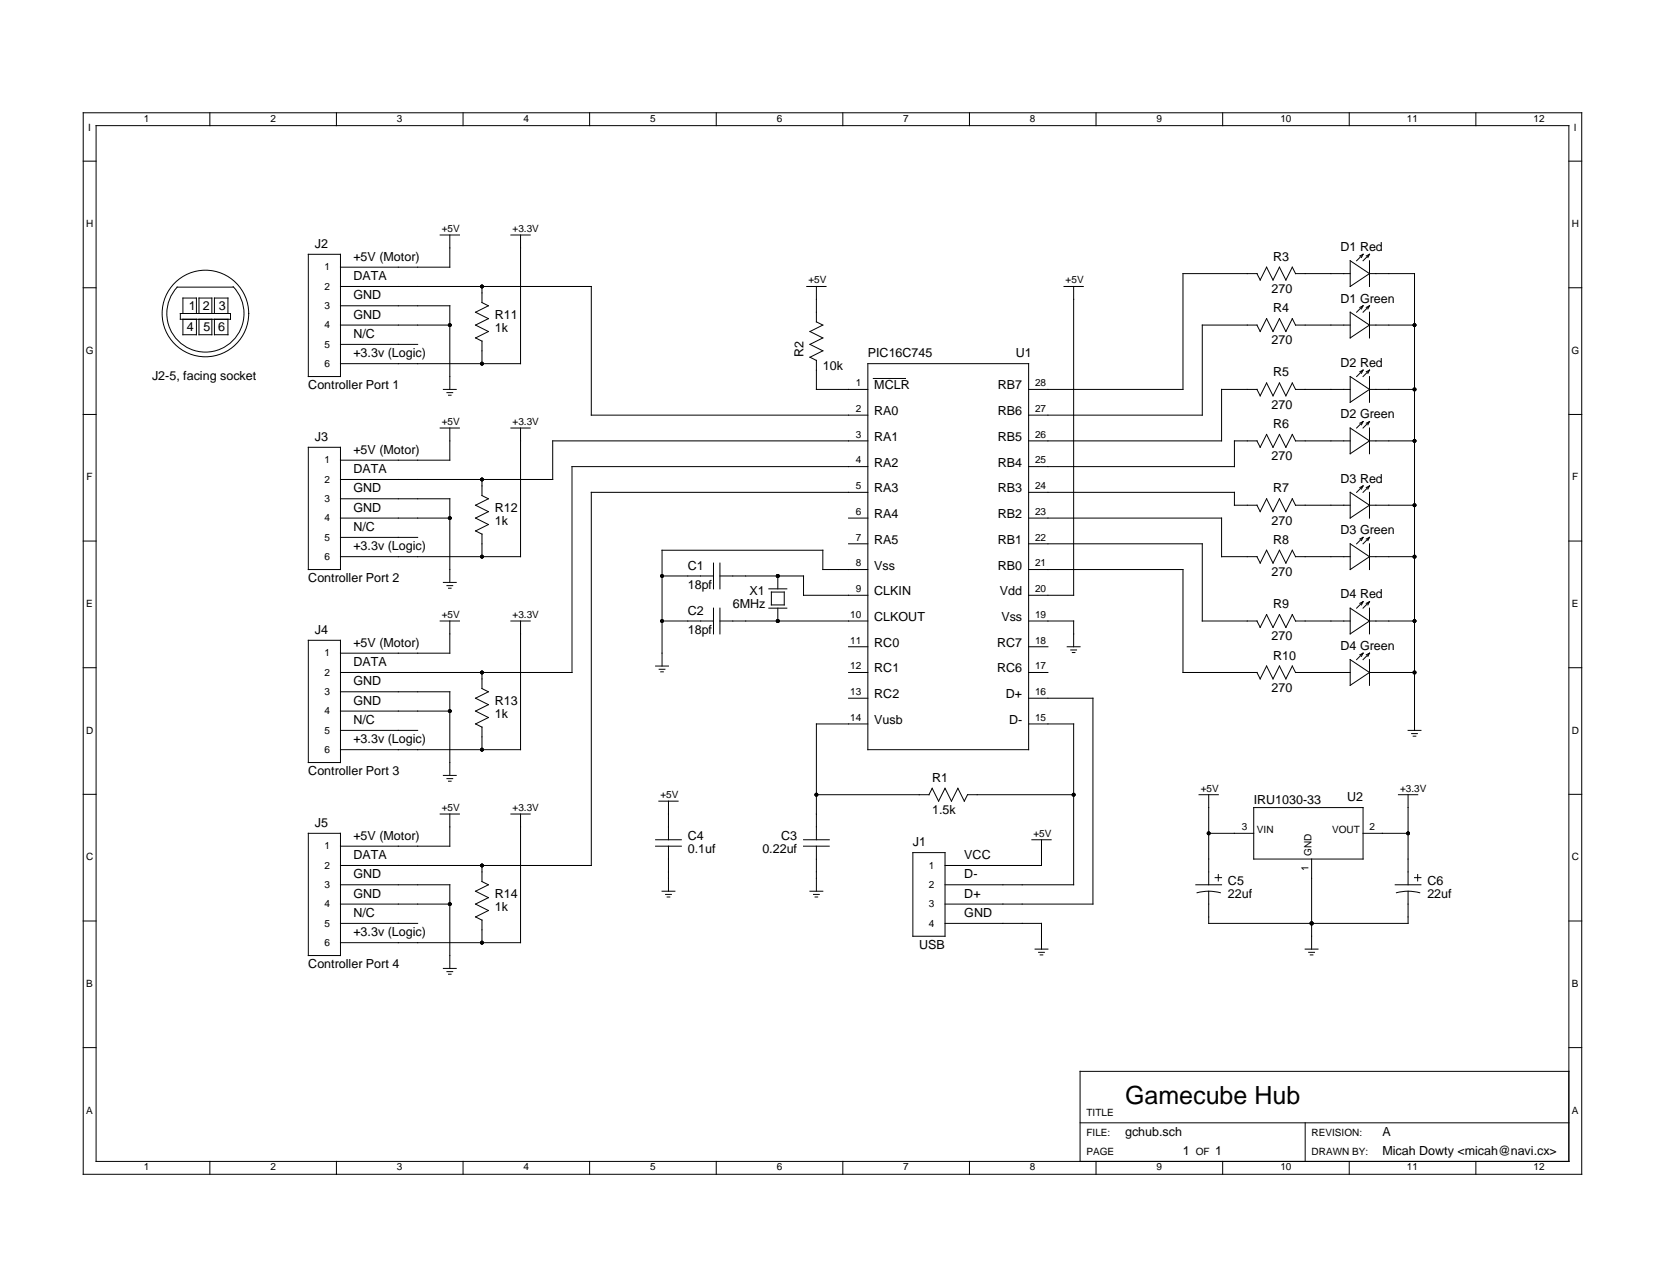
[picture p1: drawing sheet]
<svg xmlns="http://www.w3.org/2000/svg" width="279mm" height="216mm" viewBox="0 0 279 216" stroke-linecap="round" stroke-linejoin="round" font-family="sans-serif">
<g fill="none" stroke="#000" stroke-width=".17">
<path d="M14 18.9h251.4v178.1h-251.4zM35.2 18.9v2.2M56.5 18.9v2.2M77.7 18.9v2.2M98.9 18.9v2.2M120.2 18.9v2.2M141.4 18.9v2.2M162.7 18.9v2.2M183.9 18.9v2.2M205.2 18.9v2.2M226.4 18.9v2.2M247.7 18.9v2.2"/>
<path d="M14 27h2.1M16.1 21.1h247.2v173.7h-247.2zM73.9 39.4h3.2M75.5 39.4v5.4h-18.4M85.7 39.4h3.3M87.4 39.4v21.6h-30.3M263.3 27h2.1M14 48.3h2.1M29.7 48.2h9.4M30.3 52.6h8.4v1h-8.4zM30.7 52.6v-2.6h2.3v2.6M30.7 53.6v2.6h2.3v-2.6"/>
<path d="M33.4 52.6v-2.6h2.1v2.6M33.4 53.6v2.6h2.1v-2.6M36 52.6v-2.6h2.2v2.6M36 53.6v2.6h2.2v-2.6M39.1 48.1a6.5 6.5 0 0 1-.1 9.1 6.5 6.5 0 0 1-9 0 6.5 6.5 0 0 1-.3-9M51.7 42.7h5.4v20.5h-5.4zM57.1 48.1h42.1v21.5h46.4M57.1 51.3h18.4v14M57.1 54.5h18.4M57.1 57.8h13M80.9 48.1v2.7l1.1 .5-2.2 1.1 2.2 1.1-2.2 1 2.2 1.1-2.2 1.1 1.1 .5v3.8M135.4 48.1h3.2"/>
<path d="M135.9 59.9l1.1 .5v4.9h8.6M137 48.1v5.9l1.1 .5-2.2 1.1 2.2 1.1-2.2 1.1 2.2 1.1-2.2 1M178.5 48.1h3.3M180.2 48.1v51.8h-7.6M226.6 45.9h-9.2l-.5-1.1-1.1 2.2-1.1-2.2-1.1 2.2-1.1-2.2-1 2.2-.6-1.1h-12.4v19.4h-25.9M226.6 54.5h-9.2l-.5-1-1.1 2.1-1.1-2.1-1.1 2.1-1.1-2.1-1 2.1-.6-1.1h-9.1v15.1h-29.2M226.6 43.7l3.2 2.2-3.2 2.2zM226.6 52.4l3.2 2.1-3.2 2.2zM228.7 42.7l-1 1M228.7 42.7l-.2 .5M228.7 42.7l-.5 .2M228.7 51.3l-1 1.1"/>
<path d="M228.7 51.3l-.2 .5M228.7 51.3l-.5 .3M229.8 43.7v4.4M229.8 52.4v4.3M229.8 45.9h7.6v76.6M229.8 42.7l-1.1 1M229.8 42.7l-.3 .5M229.8 42.7l-.5 .2M229.8 54.5h7.6M229.8 51.3l-1.1 1.1M229.8 51.3l-.3 .5M229.8 51.3l-.5 .3"/>
<path d="M263.3 48.3h2.1M14 69.5h2.1M51.7 75h5.4v20.5h-5.4zM73.9 71.8h3.2M74.4 65.3h2.2M75 65.9h1M75.3 66.3h.4M75.5 71.8v5.4h-18.4M85.7 71.8h3.3M87.4 71.8v21.6h-30.3M145.6 61h27v64.8h-27zM145.6 74h-52.9v6.4h-35.6"/>
<path d="M145.6 78.3h-49.6v34.5h-38.9M146.5 63.5h5.4M226.6 65.3h-9.2l-.5-1.1-1.1 2.2-1.1-2.2-1.1 2.2-1.1-2.2-1 2.2-.6-1.1h-5.9v8.7h-32.4M226.6 74h-9.2l-.5-1.1-1.1 2.1-1.1-2.1-1.1 2.1-1.1-2.1-1 2.1-.6-1h-3.8v4.3h-34.5M226.6 63.2l3.2 2.1-3.2 2.2zM226.6 71.8l3.2 2.2-3.2 2.1zM228.7 62.1l-1 1.1M228.7 62.1l-.2 .5M228.7 62.1l-.5 .3M228.7 70.7l-1 1.1M228.7 70.7l-.2 .6M228.7 70.7l-.5 .3"/>
<path d="M229.8 65.3h7.6M229.8 74h7.6M229.8 63.2v4.3M229.8 71.8v4.3M229.8 62.1l-1.1 1.1M229.8 62.1l-.3 .5M229.8 62.1l-.5 .3M229.8 70.7l-1.1 1.1M229.8 70.7l-.3 .6M229.8 70.7l-.5 .3M263.3 69.5h2.1M14 90.8h2.1"/>
<path d="M57.1 86.9h18.4M57.1 83.7h18.4v14M57.1 90.1h13M74.4 97.7h2.2M75 98.2h1M75.3 98.7h.4M80.9 80.4v2.7l1.1 .6-2.2 1.1 2.2 1-2.2 1.1 2.2 1.1-2.2 1.1 1.1 .5M80.9 89.6v3.8M111.1 96.6h8.6M119.7 94.5v4.3M120.8 96.6h14v3.3h10.8M120.8 94.5v4.3"/>
<path d="M129 98.8h3M129.4 99.3h2.2v2.2h-2.2zM130.5 96.6v2.2M142.4 86.9h3.2M142.4 91.2h3.2M145.6 82.6h-46.4v62.6h-42.1M145.6 95.5h-7.5v-3.2h-27v19.4M172.6 82.6h34.5v2.2h3.8l.6 1 1-2.1 1.1 2.1 1.1-2.1 1.1 2.1 1.1-2.1 .5 1.1h9.2M172.6 86.9h32.4v6.5h5.9l.6 1.1 1-2.2 1.1 2.2 1.1-2.2 1.1 2.2 1.1-2.2 .5 1.1h9.2M172.6 91.2h29.2v13h9.1l.6 1.1 1-2.2 1.1 2.2 1.1-2.2 1.1 2.2 1.1-2.2 .5 1.1h9.2M172.6 95.5h25.9v17.3h12.4l.6 1.1 1-2.2 1.1 2.2 1.1-2.2 1.1 2.2 1.1-2.2 .5 1.1h9.2M226.6 82.6l3.2 2.2-3.2 2.1z"/>
<path d="M226.6 91.2l3.2 2.2-3.2 2.1zM228.7 81.5l-1 1.1M228.7 81.5l-.2 .6M228.7 81.5l-.5 .3M228.7 90.1l-1 1.1M228.7 90.1l-.2 .6M228.7 90.1l-.5 .3M229.8 93.4h7.6M229.8 82.6v4.3M229.8 91.2v4.3M229.8 84.8h7.6M229.8 81.5l-1.1 1.1"/>
<path d="M229.8 81.5l-.3 .6M229.8 81.5l-.5 .3M229.8 90.1l-1.1 1.1M229.8 90.1l-.3 .6M229.8 90.1l-.5 .3M263.3 90.8h2.1M14 112h2.1M51.7 107.4h5.4v20.5h-5.4zM57.1 116h18.4v14.1M57.1 119.3h18.4M73.9 104.2h3.2M75.5 104.2v5.4h-18.4"/>
<path d="M80.9 112.8v2.7l1.1 .5-2.2 1.1 2.2 1.1-2.2 1.1 2.2 1.1-2.2 1 1.1 .6M85.7 104.2h3.3M87.4 104.2v21.6h-30.3M110 111.7h2.2M110.6 112.3h1M110.9 112.7h.4M111.1 104.2h8.6M119.7 102v4.3M120.8 104.2h24.8M120.8 102v4.3M129 102h3M130.5 102v2.2"/>
<path d="M142.4 108.5h3.2M142.4 112.8h3.2M142.4 117.1h3.2M172.6 117.1h10.8v34.6h-24.8M172.6 104.2h7.6v4.3M172.6 108.5h3.2M172.6 112.8h3.2M179.1 108.5h2.1M179.7 109h1M180 109.5h.4M226.6 102l3.2 2.2-3.2 2.1zM226.6 110.7l3.2 2.1-3.2 2.2z"/>
<path d="M228.7 100.9l-1 1.1M228.7 100.9l-.2 .6M228.7 100.9l-.5 .3M228.7 109.6l-1 1.1M228.7 109.6l-.2 .5M228.7 109.6l-.5 .2M229.8 104.2h7.6M229.8 112.8h7.6M229.8 102v4.3M229.8 110.7v4.3M229.8 100.9l-1.1 1.1M229.8 100.9l-.3 .6"/>
<path d="M229.8 100.9l-.5 .3M229.8 109.6l-1.1 1.1M229.8 109.6l-.3 .5M229.8 109.6l-.5 .2M263.3 112h2.1M14 133.3h2.1M51.7 139.8h5.4v20.5h-5.4zM57.1 122.5h13M73.9 136.6h3.2M74.4 130.1h2.2M75 130.6h1M75.3 131.1h.4"/>
<path d="M75.5 136.6v5.4h-18.4M80.9 122v3.8M85.7 136.6h3.3M87.4 136.6v21.5h-30.3M110.6 134.4h3.2M112.2 134.4v6.5M137 133.3h18.9l.5-1.1 1.1 2.2 1.1-2.2 1.1 2.2 1-2.2 1.1 2.2 .6-1.1h17.8M145.6 121.4h-8.6v19.5M172.6 121.4h7.6v27h-21.6M201.2 133.3h3.2M202.8 133.3v15.1M202.8 139.8h7.6"/>
<path d="M210.4 135.5h18.3v8.6h-18.3zM228.7 139.8h7.6M234.7 133.3h3.2M236.3 133.3v15.1M236.3 122.5h2.1M236.9 123.1h1M237.1 123.5h.5M263.3 133.3h2.1M14 154.5h2.1M57.1 151.7h18.4M57.1 148.4h18.4v14.1M57.1 154.9h13"/>
<path d="M79.8 153.8l1.1 .6M80.9 145.2v2.7l1.1 .5-2.2 1.1 2.2 1.1-2.2 1.1 2.2 1-2.2 1.1M80.9 154.3v3.8M110 142h4.3M110 140.9h4.3M111.1 149.5h2.2M111.7 150h1M112 150.5h.4M112.2 142v7.5M134.8 142h4.4M134.8 140.9h4.4M135.9 149.5h2.2"/>
<path d="M136.5 150h1M136.8 150.5h.4M137 142v7.5M153.2 143h5.4v14.1h-5.4zM158.6 154.9h16.2v4.3M173.2 140.9h3.2M173.7 159.2h2.1M174.3 159.8h1M174.8 140.9v4.3h-16.2M200.7 148.4h4.3M200.9 149.8a7.6 7.6 0 0 1 3.9 0M202.8 149.5v5.4h33.5v-5.4"/>
<path d="M203.9 147.2h1.1M204.4 146.7v1.1M219 159.2h2.2M219.6 159.8h1M220.1 144.1v15.1M234.1 148.4h4.3M234.3 149.8a7.6 7.6 0 0 1 3.9 0M237.4 147.2h1M237.9 146.7v1.1M263.3 154.5h2.1M14 175.7h2.1M74.4 162.5h2.2"/>
<path d="M75 163h1M75.3 163.4h.4M174.6 160.2h.4M219.9 160.2h.4M263.3 179.7h-82.1v15.1M263.3 175.7h2.1M35.2 194.8v2.2M56.5 194.8v2.2M77.7 194.8v2.2M98.9 194.8v2.2M120.2 194.8v2.2M141.4 194.8v2.2"/>
<path d="M162.7 194.8v2.2M181.2 188.4h82.1M183.9 194.8v2.2M205.2 194.8v2.2M219 188.4v6.4M226.4 194.8v2.2M247.7 194.8v2.2"/>
<circle cx="34.5" cy="52.6" r="7.3"/>
</g>
<g fill="#000">
<circle cx="75.5" cy="54.5" r=".32"/>
<circle cx="80.9" cy="48.1" r=".32"/>
<circle cx="237.4" cy="54.5" r=".32"/>
<circle cx="80.9" cy="61" r=".32"/>
<circle cx="237.4" cy="65.3" r=".32"/>
<circle cx="237.4" cy="74" r=".32"/>
<circle cx="75.5" cy="86.9" r=".32"/>
<circle cx="80.9" cy="93.4" r=".32"/>
<circle cx="80.9" cy="80.4" r=".32"/>
<circle cx="111.1" cy="96.6" r=".32"/>
<circle cx="130.5" cy="96.6" r=".32"/>
<circle cx="237.4" cy="93.4" r=".32"/>
<circle cx="237.4" cy="84.8" r=".32"/>
<circle cx="75.5" cy="119.3" r=".32"/>
<circle cx="80.9" cy="112.8" r=".32"/>
<circle cx="111.1" cy="104.2" r=".32"/>
<circle cx="130.5" cy="104.2" r=".32"/>
<circle cx="237.4" cy="112.8" r=".32"/>
<circle cx="237.4" cy="104.2" r=".32"/>
<circle cx="80.9" cy="125.8" r=".32"/>
<circle cx="137" cy="133.3" r=".32"/>
<circle cx="180.2" cy="133.3" r=".32"/>
<circle cx="202.8" cy="139.8" r=".32"/>
<circle cx="236.3" cy="139.8" r=".32"/>
<circle cx="75.5" cy="151.7" r=".32"/>
<circle cx="80.9" cy="158.1" r=".32"/>
<circle cx="80.9" cy="145.2" r=".32"/>
<circle cx="220.1" cy="154.9" r=".32"/>
</g>
<text font-size="4.2" x="188.8" y="185.1">Gamecube Hub</text>
<g font-size="2.1">
<text x="52.8" y="41.6">J2</text>
<text x="59.3" y="43.7">+5V (Motor)</text>
<text x="59.3" y="47">DATA</text>
<text x="213.6" y="43.7">R3</text>
<text x="225" y="42.1">D1 Red</text>
<text x="31.7" y="51.9">1</text>
<text x="34" y="51.9">2</text>
<text x="36.7" y="51.9">3</text>
<text x="59.3" y="50.2">GND</text>
<text x="59.3" y="53.5">GND</text>
<text x="83" y="53.5">R11</text>
<text x="213.4" y="49.1">270</text>
<text x="213.6" y="52.4">R4</text>
<text x="225" y="50.8">D1 Green</text>
<text x="31.3" y="55.5">4</text>
<text x="34.1" y="55.5">5</text>
<text x="36.6" y="55.5">6</text>
<text x="59.3" y="56.7">N/C</text>
<text x="59.3" y="59.9">+3.3v (Logic)</text>
<text x="83" y="55.6">1k</text>
<text x="134.8" y="59.9" transform="rotate(-90 134.8 59.9)">R2</text>
<text x="145.6" y="59.9">PIC16C745</text>
<text x="170.5" y="59.9">U1</text>
<text x="213.4" y="57.8">270</text>
<text x="25.5" y="63.8">J2-5, facing socket</text>
<text x="51.7" y="65.3">Controller Port 1</text>
<text x="138.1" y="62.1">10k</text>
<text x="146.7" y="65.3">MCLR</text>
<text x="167.5" y="65.3">RB7</text>
<text x="213.6" y="63.2">R5</text>
<text x="225" y="61.5">D2 Red</text>
<text x="146.7" y="69.6">RA0</text>
<text x="167.5" y="69.6">RB6</text>
<text x="213.4" y="68.6">270</text>
<text x="213.6" y="71.8">R6</text>
<text x="225" y="70.2">D2 Green</text>
<text x="52.8" y="74">J3</text>
<text x="59.3" y="76.1">+5V (Motor)</text>
<text x="146.7" y="74">RA1</text>
<text x="167.5" y="74">RB5</text>
<text x="213.4" y="77.2">270</text>
<text x="59.3" y="79.4">DATA</text>
<text x="59.3" y="82.6">GND</text>
<text x="146.7" y="78.3">RA2</text>
<text x="146.7" y="82.6">RA3</text>
<text x="167.5" y="82.6">RB3</text>
<text x="167.5" y="78.3">RB4</text>
<text x="213.6" y="82.6">R7</text>
<text x="225" y="81">D3 Red</text>
<text x="59.3" y="85.8">GND</text>
<text x="59.3" y="89.1">N/C</text>
<text x="83" y="85.8">R12</text>
<text x="83" y="88">1k</text>
<text x="146.7" y="86.9">RA4</text>
<text x="167.5" y="86.9">RB2</text>
<text x="213.4" y="88">270</text>
<text x="225" y="89.6">D3 Green</text>
<text x="59.3" y="92.3">+3.3v (Logic)</text>
<text x="115.4" y="95.5">C1</text>
<text x="146.7" y="91.2">RA5</text>
<text x="146.7" y="95.5">Vss</text>
<text x="167.5" y="95.5">RB0</text>
<text x="167.5" y="91.2">RB1</text>
<text x="213.6" y="91.2">R8</text>
<text x="51.7" y="97.7">Controller Port 2</text>
<text x="115.4" y="98.8">18pf</text>
<text x="125.8" y="99.9">X1</text>
<text x="146.7" y="99.9">CLKIN</text>
<text x="167.8" y="99.9">Vdd</text>
<text x="213.4" y="96.6">270</text>
<text x="225" y="100.4">D4 Red</text>
<text x="52.8" y="106.3">J4</text>
<text x="115.4" y="103.1">C2</text>
<text x="115.4" y="106.3">18pf</text>
<text x="123" y="102">6MHz</text>
<text x="146.7" y="104.2">CLKOUT</text>
<text x="168" y="104.2">Vss</text>
<text x="213.4" y="107.4">270</text>
<text x="213.6" y="102">R9</text>
<text x="59.3" y="108.5">+5V (Motor)</text>
<text x="59.3" y="111.7">DATA</text>
<text x="146.7" y="108.5">RC0</text>
<text x="146.7" y="112.8">RC1</text>
<text x="167.3" y="112.8">RC6</text>
<text x="167.3" y="108.5">RC7</text>
<text x="213.6" y="110.6">R10</text>
<text x="225" y="109">D4 Green</text>
<text x="59.3" y="115">GND</text>
<text x="59.3" y="118.2">GND</text>
<text x="83" y="118.2">R13</text>
<text x="146.7" y="117.1">RC2</text>
<text x="168.8" y="117.1">D+</text>
<text x="213.4" y="116">270</text>
<text x="59.3" y="121.4">N/C</text>
<text x="59.3" y="124.7">+3.3v (Logic)</text>
<text x="83" y="120.4">1k</text>
<text x="146.7" y="121.4">Vusb</text>
<text x="169.3" y="121.4">D-</text>
<text x="51.7" y="130.1">Controller Port 3</text>
<text x="156.4" y="131.2">R1</text>
<text x="156.4" y="136.6">1.5k</text>
<text x="210.4" y="134.9">IRU1030-33</text>
<text x="226" y="134.4">U2</text>
<text x="52.8" y="138.7">J5</text>
<text x="59.3" y="140.9">+5V (Motor)</text>
<text x="115.4" y="140.9">C4</text>
<text x="115.4" y="143">0.1uf</text>
<text x="127.9" y="143">0.22uf</text>
<text x="131.1" y="140.9">C3</text>
<text x="153.2" y="142">J1</text>
<text x="59.3" y="144.1">DATA</text>
<text x="59.3" y="147.3">GND</text>
<text x="161.8" y="144.1">VCC</text>
<text x="161.8" y="147.3">D-</text>
<text x="206.1" y="148.4">C5</text>
<text x="239.5" y="148.4">C6</text>
<text x="59.3" y="150.6">GND</text>
<text x="59.3" y="153.8">N/C</text>
<text x="83" y="150.6">R14</text>
<text x="83" y="152.7">1k</text>
<text x="161.8" y="153.8">GND</text>
<text x="161.8" y="150.6">D+</text>
<text x="206.1" y="150.6">22uf</text>
<text x="239.5" y="150.6">22uf</text>
<text x="59.3" y="157.1">+3.3v (Logic)</text>
<text x="154.3" y="159.2">USB</text>
<text x="51.7" y="162.5">Controller Port 4</text>
<text x="188.8" y="190.5">gchub.sch</text>
<text x="232" y="190.5">A</text>
<text x="198.5" y="193.8">1</text>
<text x="203.9" y="193.8">1</text>
<text x="232" y="193.8">Micah Dowty &lt;micah@navi.cx&gt;</text>
</g>
<g font-size="1.7">
<text x="14.8" y="21.9">I</text>
<text x="24.1" y="20.4">1</text>
<text x="45.4" y="20.4">2</text>
<text x="66.6" y="20.4">3</text>
<text x="87.9" y="20.4">4</text>
<text x="109.1" y="20.4">5</text>
<text x="130.3" y="20.4">6</text>
<text x="151.6" y="20.4">7</text>
<text x="172.8" y="20.4">8</text>
<text x="194.1" y="20.4">9</text>
<text x="214.9" y="20.4">10</text>
<text x="236.1" y="20.4">11</text>
<text x="257.3" y="20.4">12</text>
<text x="264.1" y="21.9">I</text>
<text x="14.4" y="38.1">H</text>
<text x="74.1" y="38.9">+5V</text>
<text x="86" y="38.9">+3.3V</text>
<text x="263.7" y="38.1">H</text>
<text x="54.4" y="45.4">1</text>
<text x="135.6" y="47.5">+5V</text>
<text x="178.8" y="47.5">+5V</text>
<text x="54.4" y="48.6">2</text>
<text x="54.4" y="51.8">3</text>
<text x="14.4" y="59.3">G</text>
<text x="54.4" y="55.1">4</text>
<text x="54.4" y="58.3">5</text>
<text x="263.7" y="59.3">G</text>
<text x="54.4" y="61.5">6</text>
<text x="143.6" y="64.8">1</text>
<text x="173.7" y="64.8">28</text>
<text x="74.1" y="71.3">+5V</text>
<text x="86" y="71.3">+3.3V</text>
<text x="143.6" y="69.1">2</text>
<text x="173.7" y="69.1">27</text>
<text x="54.4" y="77.7">1</text>
<text x="143.6" y="73.4">3</text>
<text x="143.6" y="77.7">4</text>
<text x="173.7" y="77.7">25</text>
<text x="173.7" y="73.4">26</text>
<text x="14.5" y="80.6">F</text>
<text x="54.4" y="81">2</text>
<text x="143.6" y="82.1">5</text>
<text x="173.7" y="82.1">24</text>
<text x="263.8" y="80.6">F</text>
<text x="54.4" y="87.5">4</text>
<text x="54.4" y="84.2">3</text>
<text x="143.6" y="86.4">6</text>
<text x="173.7" y="86.4">23</text>
<text x="54.4" y="93.9">6</text>
<text x="54.4" y="90.7">5</text>
<text x="143.6" y="90.7">7</text>
<text x="143.6" y="95">8</text>
<text x="173.7" y="95">21</text>
<text x="173.7" y="90.7">22</text>
<text x="14.5" y="101.8">E</text>
<text x="143.6" y="99.3">9</text>
<text x="173.7" y="99.3">20</text>
<text x="263.8" y="101.8">E</text>
<text x="74.1" y="103.6">+5V</text>
<text x="86" y="103.6">+3.3V</text>
<text x="142.7" y="103.6">10</text>
<text x="142.7" y="108">11</text>
<text x="173.7" y="108">18</text>
<text x="173.7" y="103.6">19</text>
<text x="54.4" y="113.4">2</text>
<text x="54.4" y="110.1">1</text>
<text x="142.7" y="112.3">12</text>
<text x="173.7" y="112.3">17</text>
<text x="54.4" y="119.8">4</text>
<text x="54.4" y="116.6">3</text>
<text x="142.7" y="116.6">13</text>
<text x="173.7" y="116.6">16</text>
<text x="14.4" y="123.1">D</text>
<text x="54.4" y="123.1">5</text>
<text x="142.7" y="120.9">14</text>
<text x="173.7" y="120.9">15</text>
<text x="263.7" y="123.1">D</text>
<text x="54.4" y="126.3">6</text>
<text x="74.1" y="136">+5V</text>
<text x="86" y="136">+3.3V</text>
<text x="110.8" y="133.9">+5V</text>
<text x="201.5" y="132.8">+5V</text>
<text x="234.9" y="132.8">+3.3V</text>
<text x="54.4" y="142.5">1</text>
<text x="173.4" y="140.3">+5V</text>
<text x="208.4" y="139.3">3</text>
<text x="210.9" y="139.8">VIN</text>
<text x="220.1" y="143.6" transform="rotate(-90 220.1 143.6)">GND</text>
<text x="223.5" y="139.8">VOUT</text>
<text x="229.8" y="139.3">2</text>
<text x="14.4" y="144.3">C</text>
<text x="54.4" y="145.7">2</text>
<text x="54.4" y="149">3</text>
<text x="155.9" y="149">2</text>
<text x="155.9" y="145.7">1</text>
<text x="219.6" y="146.1" transform="rotate(-90 219.6 146.1)">1</text>
<text x="263.7" y="144.3">C</text>
<text x="54.4" y="152.2">4</text>
<text x="54.4" y="155.4">5</text>
<text x="155.9" y="152.2">3</text>
<text x="155.9" y="155.4">4</text>
<text x="54.4" y="158.7">6</text>
<text x="14.5" y="165.6">B</text>
<text x="263.8" y="165.6">B</text>
<text x="14.5" y="186.8">A</text>
<text x="182.3" y="190.5">FILE:</text>
<text x="182.3" y="187.3">TITLE</text>
<text x="220.1" y="190.5">REVISION:</text>
<text x="263.8" y="186.8">A</text>
<text x="24.1" y="196.3">1</text>
<text x="45.4" y="196.3">2</text>
<text x="66.6" y="196.3">3</text>
<text x="87.9" y="196.3">4</text>
<text x="109.1" y="196.3">5</text>
<text x="130.3" y="196.3">6</text>
<text x="151.6" y="196.3">7</text>
<text x="172.8" y="196.3">8</text>
<text x="182.3" y="193.8">PAGE</text>
<text x="194.1" y="196.3">9</text>
<text x="200.7" y="193.8">OF</text>
<text x="214.9" y="196.3">10</text>
<text x="220.1" y="193.8">DRAWN BY:</text>
<text x="236.1" y="196.3">11</text>
<text x="257.3" y="196.3">12</text>
</g>
</svg>
